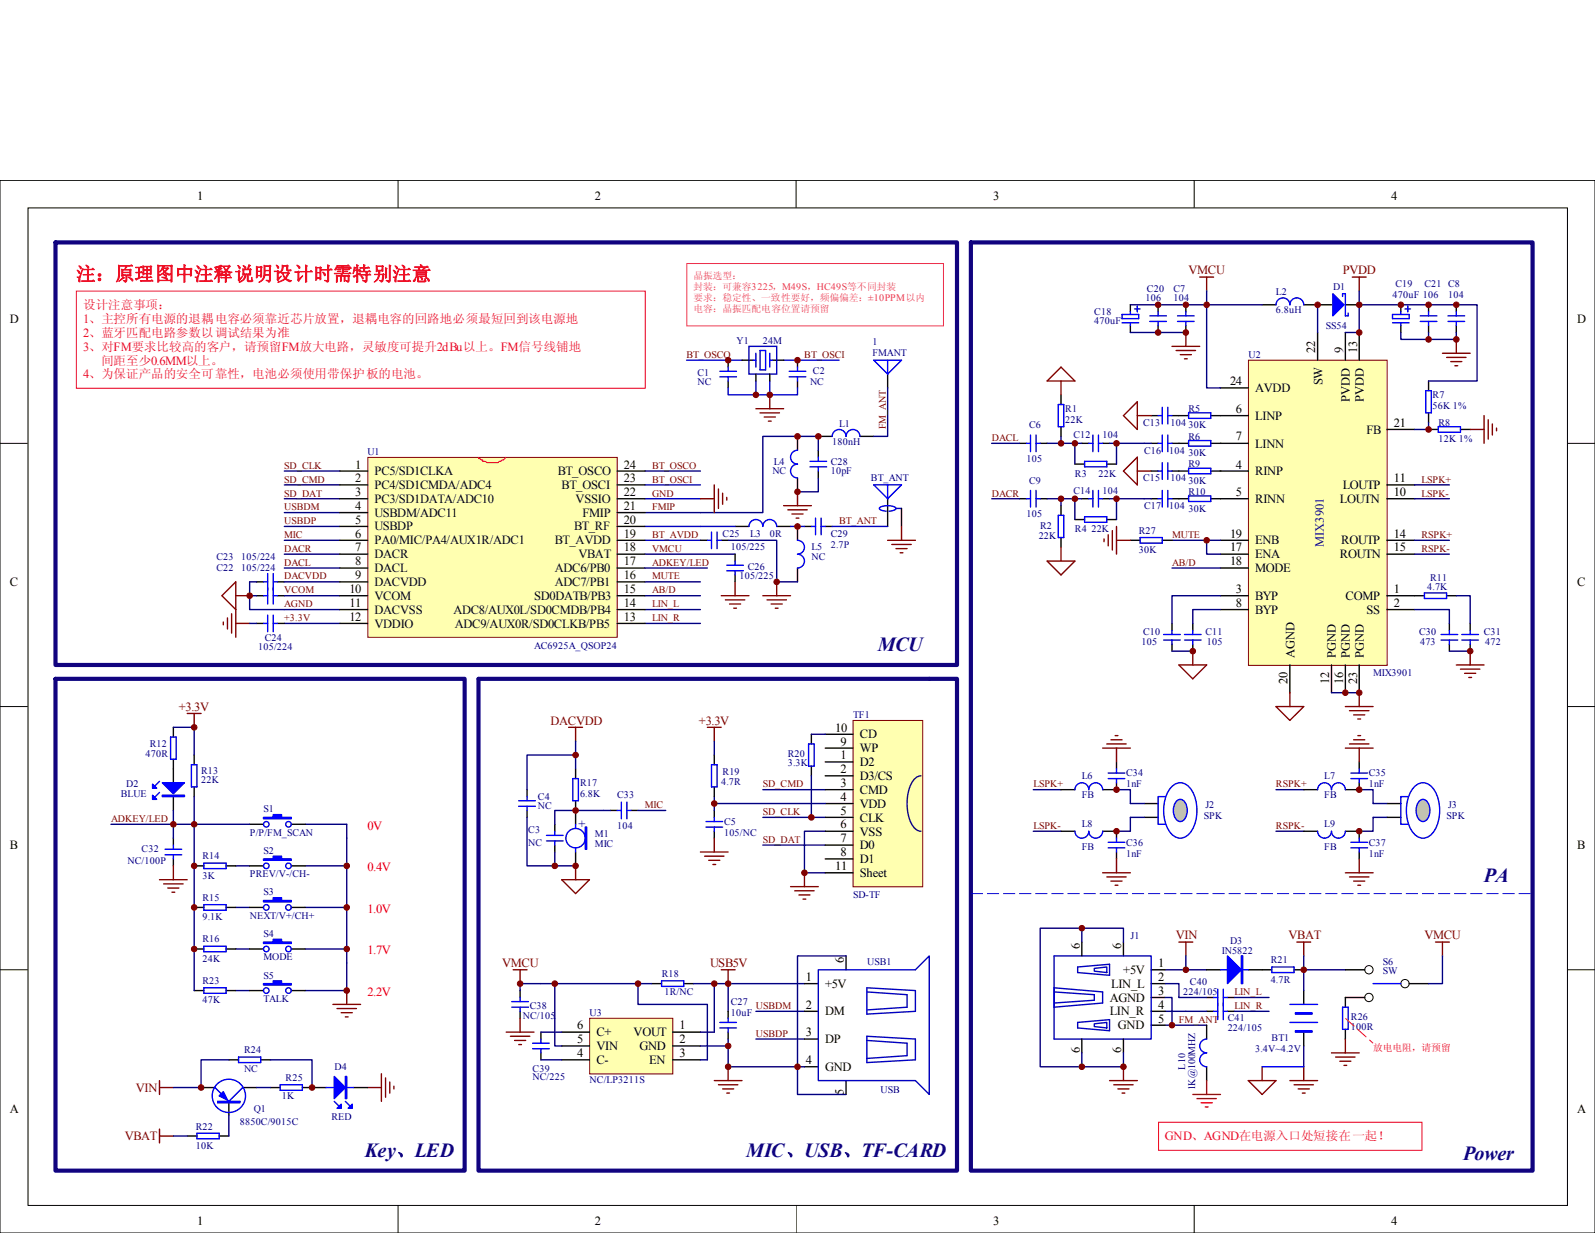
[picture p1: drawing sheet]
<svg xmlns="http://www.w3.org/2000/svg" width="279mm" height="216mm" viewBox="0 0 279 216" stroke-linecap="round" stroke-linejoin="round" font-family="sans-serif">
<g fill="none" stroke="#000" stroke-width=".18">
<path d="M0 31.6h279.4v184.3h-279.4zM4.9 36.4h269.7v174.7h-269.7zM69.7 31.5v4.9M139.5 31.5v4.9M209.2 31.5v4.9M0 77.6h4.9M274.5 77.6h4.9M0 123.7h4.9M274.5 123.7h4.9M0 169.8h4.9M274.5 169.8h4.9M69.7 211v4.9"/>
<path d="M139.5 211v4.9M209.2 211v4.9"/>
</g>
<path d="M123.9 127.4h2.4M125.1 127.4v2.4M138.5 155.3h4.8M139.2 156h3.4M139.9 156.7h2M140.7 157.4h.5M140.9 152.8v2.5" fill="none" stroke="#800000" stroke-width=".24"/>
<path d="M133.6 138.3h11M133.6 143.1h11M133.6 148h11M144.6 145.6h-3.7v7.2h3.7" fill="none" stroke="#000080" stroke-width=".24"/>
<path d="M149.5 126.2h12.1v29.1h-12.1z" fill="#ffffb0"/>
<path d="M149.4 126.2h12.2v29.1h-12.2z" fill="none" stroke="#800000" stroke-width=".18"/>
<g fill="none" stroke="#000" stroke-width=".24">
<path d="M44.9 101.9h1.3M44.9 104.3h1.3M48.6 101.9h1.2M48.6 104.3h1.2M100.8 134.6v1.7M125.1 132.2v1.7M125.1 137.8v1.7M142.1 128.6v1.7M142.1 134.1v1.7M144.6 128.6h4.8M144.6 135.8h4.8M144.6 138.3h4.8"/>
<path d="M144.6 131h4.8M144.6 133.4h4.8M97.2 144.3v1.3M97.2 148v1.2M100.8 140.2v4.1M100.8 149.2v2.4M106.9 141.9h1.2M110.5 141.9h1.3M125.1 141.9v1.2M125.1 145.6v1.2M144.6 148h4.8M144.6 140.7h4.8"/>
<path d="M144.6 143.1h4.8M144.6 145.6h4.8M144.6 150.4h4.8M144.6 152.8h4.8M200.4 140.7h2.5M200.4 143.1h2.5M211.4 177.1h1.2M215 177.1h1.2M47.4 190.4h1.7M53 190.4h4.1M62 190.4h2.4"/>
</g>
<path d="M161.3 135.8a2.14 2.14 0 0 0-1.7 1.5 8.3 8.3 0 0 0 .4 7.4l.8 .8 .5 .1" fill="none" stroke="#11037f" stroke-width=".24"/>
<path d="M125.1 139.5v1.2h19.5M142.1 128.6h2.5M142.1 135.8v7.3M181 138.3h4.9M97.2 149.2v2.4h3.6M106.9 141.9h-9.7v2.4M111.8 141.9h4.8M181 145.6h4.9" fill="none" stroke="#000080" stroke-width=".24"/>
<g fill="none" stroke="#00f" stroke-width=".24">
<path d="M46.2 101.9h.7M46.2 104.3h.7M46.9 100.4v5.4M47.9 101.9h.7M47.9 100.4v5.4M47.9 104.3h.7M100.3 136.3h1v3.9h-1zM124.6 133.9h1v3.9h-1zM141.6 130.3h1v3.8h-1zM204.1 139.5h-1.2v3.6M205.1 137.9a2.13 2.13 0 0 1 3.7 .6 7.1 7.1 0 0 1-.4 7.4 2.13 2.13 0 0 1-3.7-.6 7.1 7.1 0 0 1 .4-7.4zM95.7 147.3h2.9"/>
<path d="M95.7 146.3h2.9M97.2 145.6v.7M97.2 147.3v.7M100.8 144.3v.8M100.8 148.5v.7M108.1 141.9h.7M108.8 140.5v2.9M109.8 141.9h.7M109.8 140.5v2.9M123.7 143.9h2.9M123.7 144.8h2.9M125.1 143.1v.8"/>
<path d="M125.1 144.8v.8M212.6 177.1h.7M213.3 175.6v2.9M214.3 177.1h.7M214.3 175.6v2.9M49.1 189.9h3.9v1h-3.9zM57.1 190.4h4.9M58.6 192.9l.9 .9M60.5 192.9l1 .9"/>
<circle cx="100.8" cy="146.8" r="1.7"/>
</g>
<g fill="#00f" stroke="#00f" stroke-width=".24">
<path d="M58.6 188.5l1.9 1.9-1.9 2z"/>
<path d="M61 194.1l.7-.8v.8z"/>
<path d="M59 194.1l.8-.8v.8z"/>
<path d="M102.5 144.8h.3v3.9h-.3z" fill-rule="evenodd"/>
<path d="M60.5 188.5h.2v3.9h-.2z" fill-rule="evenodd"/>
</g>
<g fill="none" stroke="#800000" stroke-width=".24">
<path d="M99.6 127.4h2.4M100.8 127.4v2.4M98.4 154h4.9l-2.5 2.5zM100.8 151.6v2.4M122.7 149.2h4.9M123.4 149.9h3.4M124.2 150.6h1.9M124.9 151.4h.5M125.1 146.8v2.4M27.9 190.4h2.5M27.9 189.2v2.4M64.4 190.4h2.4"/>
<path d="M66.8 188v4.9M67.5 188.7v3.4M68.3 189.5v1.9M69 190.2v.5"/>
</g>
<path d="M9.7 42.4h157.9v74h-157.9zM170.1 42.4h98.4v162.6h-98.4zM9.7 118.9h71.7v86.1h-71.7zM83.8 118.9h83.8v86.1h-83.8z" fill="none" stroke="#11037f" stroke-width=".73"/>
<path d="M206 140.3a.96 .96 0 0 1 1-.3 .96 .96 0 0 1 .7 .8 2.5 2.5 0 0 1-.6 3 1.01 1.01 0 0 1-1.3-.7 2.8 2.8 0 0 1 .2-2.8z" fill-rule="evenodd" fill="#c0c0c0" stroke="#00f" stroke-width=".24"/>
<g fill="none" stroke="#00f" stroke-width=".24">
<path d="M223.5 53.4a1.22 1.22 0 0 1 1.2-1.2 1.22 1.22 0 0 1 1.3 1.2M225.9 53.4a1.22 1.22 0 0 1 1.3-1.2 1.22 1.22 0 0 1 1.2 1.2M126.1 65h2.9M126.1 66h2.9M127.6 64.3v.7M127.6 66v.7M131.9 63.1h.5M132.4 61.9v2.4M133.1 61.4h1v3.4h-1zM134.8 61.9v2.4M134.8 63.1h.5M138.2 65h3"/>
<path d="M138.2 66h3M139.7 78.8a1.21 1.21 0 0 0-1.2 1.3 1.21 1.21 0 0 0 1.2 1.2 1.22 1.22 0 0 0-1.2 .8 1.22 1.22 0 0 0 .5 1.4l.7 .2M139.7 64.3v.7M139.7 66v.7M145.8 76.4a1.21 1.21 0 0 1 1.2-1.2 1.21 1.21 0 0 1 1.2 1.2 1.22 1.22 0 0 1 1.2-1.2 1.22 1.22 0 0 1 1.2 1.2M153.1 63.1h4.8l-2.4 2.4zM155.5 63.1v2.4M123.9 94.6h.7M124.6 93.2v2.9M125.6 94.6h.7M125.6 93.2v2.9M127.3 99h2.9"/>
<path d="M127.3 99.9h2.9M128.8 98.2v.8M128.8 99.9v.8M131.2 92.2a1.21 1.21 0 0 1 1.2-1.2 1.21 1.21 0 0 1 1.2 1.2 1.22 1.22 0 0 1 1.2-1.2 1.22 1.22 0 0 1 1.3 1.2M139.7 94.6a1.21 1.21 0 0 1 1.2 1.2 1.21 1.21 0 0 1-1.2 1.2 1.21 1.21 0 0 1 1.2 1.3 1.21 1.21 0 0 1-1.2 1.2M141.9 81.8h2.9M141.9 80.8h2.9M142.1 92.2h.8M142.9 90.7v2.9M143.3 80.1v.7M143.3 81.8v.7M143.8 92.2h.8"/>
<path d="M143.8 90.7v2.9M153.1 84.9h4.8l-2.4 2.4zM155.3 89.5a1.26 1.26 0 0 1-1.3-.5 2.5 2.5 0 0 1 2.8-.2l.2 .2a1.28 1.28 0 0 1-1.3 .5M155.5 84.9v2.4M46.2 109.2h.7M46.9 107.7v2.9M47.9 109.2h.7M47.9 107.7v2.9M33.5 133.9h1v3.9h-1zM92.3 139.5v.7M188.3 138.3a1.22 1.22 0 0 1 1.2-1.2 1.22 1.22 0 0 1 1.2 1.2 1.21 1.21 0 0 1 1.2-1.2 1.21 1.21 0 0 1 1.3 1.2M194.1 135.4h2.9"/>
<path d="M194.1 136.3h2.9M195.6 134.6v.8M195.6 136.3v.8M28.9 148.7h2.9M28.9 149.7h2.9M30.4 148v.7M30.4 149.7v.7M35.7 151.1h3.9v1h-3.9zM35.7 158.4h3.9v1h-3.9zM90.9 141.2h2.9M90.9 140.2h2.9M92.3 141.2v.7"/>
<path d="M188.3 145.6a1.22 1.22 0 0 0 1.2 1.2 1.22 1.22 0 0 0 1.2-1.2 1.21 1.21 0 0 0 .9 1.1 1.21 1.21 0 0 0 1.3-.4l.3-.7M194.1 147.5h2.9M194.1 148.5h2.9M195.6 146.8v.7M195.6 148.5v.7M202.9 143.1v1.2h1.2M35.7 165.7h3.9v1h-3.9zM35.7 173h3.9v.9h-3.9zM213.8 169.8h4.9M222.8 169.3h3.9v1h-3.9zM225.9 179h4.9M225.9 175.9h4.9"/>
<path d="M235.2 176.4h1v3.8h-1zM240.5 172.2h4.9M34.5 198.4h3.9v1h-3.9zM37.7 190.4l2.4 2.5 2.4-2.5M38.1 192.9h3.9v.2h-3.9zM41.5 189.3a2.91 2.91 0 0 0-4.3 2.4 2.91 2.91 0 0 0 4 2.9 2.91 2.91 0 0 0 .8-4.9l-.4-.3M41.8 185.1h3.9v1h-3.9zM211.4 181.9a1.21 1.21 0 0 0-1.2 1.2 1.21 1.21 0 0 0 1.2 1.3 1.22 1.22 0 0 0-1.2 .8 1.22 1.22 0 0 0 .5 1.4l.7 .2M221.1 186.8h7.3"/>
<circle cx="46.6" cy="158.9" r=".49"/>
<circle cx="46.6" cy="144.3" r=".49"/>
<circle cx="46.6" cy="151.6" r=".49"/>
<circle cx="50.5" cy="158.9" r=".49"/>
<circle cx="50.5" cy="144.3" r=".49"/>
<circle cx="50.5" cy="151.6" r=".49"/>
<circle cx="46.6" cy="166.2" r=".49"/>
<circle cx="46.6" cy="173.4" r=".49"/>
<circle cx="50.5" cy="166.2" r=".49"/>
<circle cx="50.5" cy="173.4" r=".49"/>
</g>
<g fill="none" stroke="#000" stroke-width=".24">
<path d="M221.1 53.4h2.4M228.4 53.4h2.4M127.6 63.1v1.2M127.6 66.7v1.2M130 63.1h1.9M132.4 65.5v1.2M134.8 65.5v1.2M135.3 63.1h2M139.7 63.1v1.2M139.7 66.7v1.2M139.7 76.4v2.4M143.3 76.4h2.5"/>
<path d="M143.3 78.8v1.3M150.6 76.4h2.5M155.5 65.5v2.4M122.7 94.6h1.2M126.3 94.6h1.3M128.8 92.2h2.4M128.8 97v1.2M136.1 92.2h2.4M139.7 83.7v2.4M139.7 92.2v2.4M139.7 99.5v2.4M140.9 92.2h1.2"/>
<path d="M143.3 82.5v1.2M144.6 92.2h1.2M155.5 87.3v4.9M157.9 89v3.2M44.9 109.2h1.3M48.6 109.2h1.2M128.8 100.7v1.2M34 132.2v1.7M34 137.8v1.7M92.3 138.3v1.2M185.9 138.3h2.4M195.6 137.1v1.2h-2.4"/>
<path d="M195.6 133.4v1.2M30.4 146.8v1.2M30.4 150.4v1.2M34 151.6h1.7M34 158.9h1.7M39.6 151.6h1.7M39.6 158.9h1.7M43.7 151.6h2.5M43.7 158.9h2.5M43.7 144.3h2.5M51 151.6h2.5M51 158.9h2.5"/>
<path d="M51 144.3h2.5M92.3 141.9v1.2M185.9 145.6h2.4M193.2 145.6h2.4v1.2M195.6 149.2v1.2M34 166.2h1.7M34 173.5h1.7M39.6 166.2h1.7M39.6 173.5h1.7M43.7 166.2h2.5M43.7 173.5h2.5M51 166.2h2.5"/>
<path d="M51 173.5h2.5M140.9 177.1h2.4M140.9 172.2h2.4M148.2 167.4v2.4M189.5 165v2.4M196.8 165v2.4M201.7 169.8h2.4M201.7 179.5h2.4M201.7 177.1h2.4M201.7 174.7h2.4M201.7 172.2h2.4M211.4 169.8h2.4"/>
<path d="M211.4 179.5v2.4M218.7 169.8h4.1M226.7 169.8h1.7M228.4 173.5v2.4M235.7 169.8h3.4M239.1 174.7h-3.4v1.7M246.8 172.2h3.4M32.8 198.9h1.7M35.2 190.4h2.5M38.4 198.9h1.7M40.1 192.9v2.4M40.1 185.6h1.7"/>
<path d="M42.5 190.4h2.4M45.7 185.6h1.7M140.9 181.9h2.4M140.9 186.8h2.4M148.2 189.2v2.4M189.5 181.9v2.5M196.8 181.9v2.5M211.4 186.8v2.4M228.4 180.7v2.4M235.7 180.2v1.7"/>
</g>
<g fill="none" stroke="#000080" stroke-width=".24">
<path d="M143.3 78.8v-2.4h-9.7v13.4h-20.6M155.5 67.9v8.5h-2.4M49.8 82.5h9.7M49.8 97h9.7M49.8 84.9h9.7M49.8 87.3h9.7M49.8 89.8h9.7M49.8 92.2h9.7M49.8 94.6h9.7M49.8 99.5h9.7M113 82.5h9.7M113 97h15.8"/>
<path d="M127.6 94.6h8.5v7.3h3.6M143.3 83.7v2.4h-3.6M43.7 104.3h1.2M43.7 109.2h1.2M44.9 101.9h-1.2v4.8h15.8M49.8 101.9h9.7M49.8 104.3h9.7M49.8 109.2h9.7M113 101.9h9.7M113 104.3h9.7M113 106.7h9.7M113 109.2h9.7"/>
<path d="M34 139.5v34M100.8 132.2h-8.5v6.1M100.8 129.8v4.8M125.1 129.8v2.4M195.6 138.3h2.4v2.4h2.4M19.4 144.3h24.3M30.4 144.3v2.5M41.3 151.6h2.4M41.3 158.9h2.4M53.5 151.6h7.2M53.5 158.9h7.2M53.5 144.3h7.2v29.2h-7.2"/>
<path d="M92.3 143.1v8.5h4.9M125.1 140.7v1.2M200.4 143.1h-2.4v2.5h-2.4M41.3 166.2h2.4M41.3 173.5h2.4M53.5 166.2h7.2M127.6 172.2h13.3M132.4 177.1h8.5M148.2 167.4h-8.5v24.2h8.5M189.5 162.5v2.5M196.8 165v-2.5h-14.6v24.3h14.6v-2.4M204.1 174.7h1.2v4.8"/>
<path d="M204.1 172.2h2.4v2.5M204.1 177.1h7.3M204.1 169.8h7.3M204.1 179.5h7.3M207.7 167.4v2.4M216.2 177.1h6.1M228.4 169.8h7.3M228.4 167.4v6.1M252.7 167.4v4.8h-2.5M30.4 198.9h2.4M40.1 185.6h-4.9v4.8h-4.8M40.1 195.3v3.6"/>
<path d="M44.9 190.4h2.5M47.4 185.6h7.3v4.8M127.6 186.8h13.3M132.4 181.9h8.5M189.5 184.4v2.4M228.4 183.1v3.7"/>
</g>
<g fill="none" stroke="#800000" stroke-width=".24">
<path d="M132.4 71.6h4.9M133.1 72.3h3.4M133.9 73h1.9M134.6 73.7h.5M134.8 69.1v2.5M122.7 87.3h2.4M125.1 84.9v4.9M125.9 85.6v3.4M126.6 86.4v1.9M127.3 87.1v.5M137.3 88.5h4.8M138 89.3h3.4"/>
<path d="M138.7 90h2M139.5 90.7h.4M139.7 86.1v2.4M155.5 94.6h4.9M156.2 95.3h3.4M157 96.1h1.9M157.7 96.8h.5M157.9 92.2v2.4M39.1 108.9v.5M39.8 108.2v1.9M40.6 107.5v3.4M41.3 106.7l-2.4-2.4 2.4-2.4v9.7"/>
<path d="M41.3 104.3h2.4M41.3 109.2h2.4M126.3 104.3h4.9M127.1 105h3.4M127.8 105.8h1.9M128.5 106.5h.5M128.8 101.9v2.4M133.6 104.3h4.9M134.4 105h3.4M135.1 105.8h1.9M135.8 106.5h.5M136.1 101.9v2.4"/>
<path d="M32.8 124.9h2.4M34 124.9v2.5M193.2 131h4.8M193.9 130.3h3.4M194.6 129.5h2M195.3 128.8h.5M195.6 131v2.4M27.9 154h4.9M28.7 154.8h3.4M29.4 155.5h1.9M30.1 156.2h.5M30.4 151.6v2.4"/>
<path d="M193.2 152.8h4.8M193.9 153.6h3.4M194.6 154.3h2M195.3 155h.5M195.6 150.4v2.4M58.3 175.9h4.9M59 176.6h3.4M59.8 177.3h1.9M60.5 178.1h.5M60.7 173.5v2.4M126.3 169.8h2.5M127.6 169.8v2.4"/>
<path d="M206.5 165h2.4M207.7 165v2.4M227.2 165h2.4M228.4 165v2.4M251.5 165h2.4M252.7 165v2.4M27.9 197.7v2.4M27.9 198.9h2.5M125.1 189.2h4.9M125.9 189.9h3.4M126.6 190.7h1.9M127.3 191.4h.5"/>
<path d="M127.6 186.8v2.4M194.4 189.2h4.8M195.1 189.9h3.4M195.8 190.7h2M196.6 191.4h.4M196.8 186.8v2.4M218.7 189.2h4.8l-2.4 2.4zM221.1 186.8v2.4M225.9 189.2h4.9M226.7 189.9h3.4M227.4 190.7h2M228.1 191.4h.5"/>
<path d="M228.4 186.8v2.4M233.2 184.4h4.9M234 185.1h3.4M234.7 185.8h1.9M235.4 186.5h.5M235.7 181.9v2.5"/>
</g>
<g fill="#00f" stroke="#00f" stroke-width=".24">
<path d="M215 167.4l2.4 2.4-2.4 2.4z"/>
<path d="M39.1 191.2l.7 1.4-1.4-.7z"/>
<path d="M217.4 167.4h.3v4.8h-.3z" fill-rule="evenodd"/>
<path d="M226.9 177.3h2.9v.3h-2.9z" fill-rule="evenodd"/>
<path d="M226.9 180.5h2.9v.2h-2.9z" fill-rule="evenodd"/>
<path d="M46.2 143.1h1.7v-.5h1.4v.5h1.7v.3h-4.8z" fill-rule="evenodd"/>
<path d="M46.2 150.4h1.7v-.5h1.4v.5h1.7v.2h-4.8z" fill-rule="evenodd"/>
<path d="M46.2 157.7h1.7v-.5h1.4v.5h1.7v.2h-4.8z" fill-rule="evenodd"/>
<path d="M46.2 165h1.7v-.5h1.4v.5h1.7v.2h-4.8z" fill-rule="evenodd"/>
<path d="M46.2 172.2h1.7v-.4h1.4v.4h1.7v.3h-4.8z" fill-rule="evenodd"/>
</g>
<g fill="none" stroke="#0000bf" stroke-width=".24">
<path d="M120.3 63.1h9.7M127.6 67.9v1.2h12.1v-1.2M131.2 60.6h4.9v4.9h-4.9zM132.4 66.7v2.4M134.8 66.7v2.4M137.3 63.1h9.7M113 84.9h9.7M113 87.3h9.7M113 92.2h15.8M113 94.6h9.7M138.5 92.2h2.4M145.8 92.2h9.7"/>
<path d="M157 89h.9M143.3 169.8h17.1l2.4-2.4v24.2l-2.4-2.4h-17.1zM151.8 173.7l7.1 .5v2.2l-7.1 .4M151.8 173l8.6 .5v3.6l-8.6 .5zM184.6 167.4h17.1v14.5h-17.1zM184.6 173.7l7.1 .5v.9l-7.1 .5M184.6 173l8.6 .7v1.9l-8.6 .8M188.8 169.3l5.6-.5v2l-5.6-.5zM188.8 179l5.6-.5v2l-5.6-.5zM191.7 179.3l2.2-.3v1l-2.2-.2zM191.7 169.6l2.2-.3v1l-2.2-.2zM151.8 182.2l7.1 .5v2.1l-7.1 .5"/>
<path d="M151.8 181.5l8.6 .4v3.7l-8.6 .5z"/>
</g>
<path d="M208.9 191.6h4.9M209.7 192.4h3.4M210.4 193.1h1.9M211.1 193.8h.5M211.4 189.2v2.4" fill="none" stroke="#bf0000" stroke-width=".24"/>
<g fill="none" stroke="#000" stroke-width=".18">
<circle cx="239.8" cy="169.8" r=".73"/>
<circle cx="239.8" cy="174.7" r=".73"/>
<circle cx="246.1" cy="172.2" r=".73"/>
</g>
<path d="M120.3 46.1h45v11h-45z" fill="none" stroke="#da2467" stroke-width=".18"/>
<path d="M235.7 178.3l4.8 4.4" fill="none" stroke="#ee0e22" stroke-width=".18" stroke-dasharray="2.1 .7" stroke-linecap="butt"/>
<path d="M13.4 51h99.6v17h-99.6zM202.9 196.5h46.2v4.9h-46.2z" fill="none" stroke="#ee0e22" stroke-width=".18"/>
<g fill="#800000" stroke="#800000" stroke-width=".18">
<circle cx="143.3" cy="76.4" r=".49"/>
<circle cx="139.7" cy="76.4" r=".49"/>
<circle cx="139.7" cy="63.1" r=".49"/>
<circle cx="127.6" cy="63.1" r=".48"/>
<circle cx="132.4" cy="69.1" r=".48"/>
<circle cx="139.7" cy="86.1" r=".49"/>
<circle cx="136.1" cy="101.9" r=".49"/>
<circle cx="134.8" cy="69.1" r=".49"/>
<circle cx="139.7" cy="92.2" r=".49"/>
<circle cx="140.9" cy="152.8" r=".48"/>
<circle cx="125.1" cy="140.7" r=".49"/>
<circle cx="100.8" cy="141.9" r=".49"/>
<circle cx="100.8" cy="151.6" r=".49"/>
<circle cx="142.1" cy="143.1" r=".49"/>
<circle cx="97.2" cy="151.6" r=".49"/>
<circle cx="100.8" cy="132.2" r=".49"/>
</g>
<path d="M170.1 156.5h98.4" fill="none" stroke="#0000bf" stroke-width=".18" stroke-dasharray="2.1 .7" stroke-linecap="butt"/>
<path d="M127.6 172.2v4.9" fill="none" stroke="#11037f" stroke-width=".24"/>
<path d="M103.4 178.4h14.5v9.6h-14.5z" fill="#ffffb0"/>
<path d="M103.3 178.3h14.6v9.7h-14.6z" fill="none" stroke="#800000" stroke-width=".18"/>
<g fill="none" stroke="#000" stroke-width=".24">
<path d="M243 140.7h2.4M243 143.1h2.4M91.1 173.5v1.2M91.1 177.1v1.2M114.2 172.2h1.7M119.8 172.2h1.7M127.6 177.1v1.2M94.8 180.7v1.2M94.8 184.4v1.2M98.4 180.7h4.9M98.4 183.1h4.9M98.4 185.6h4.9"/>
<path d="M117.8 180.7h4.9M117.8 183.1h4.9M117.8 185.6h4.9M127.6 180.7v1.2"/>
</g>
<g fill="none" stroke="#00f" stroke-width=".24">
<path d="M246.6 139.5h-1.2v3.6M247.6 137.9a2.13 2.13 0 0 1 3.7 .6 7.1 7.1 0 0 1-.4 7.4 2.13 2.13 0 0 1-3.7-.6 7.1 7.1 0 0 1 .4-7.4zM89.7 176.4h2.9M89.7 175.4h2.9M91.1 174.7v.7M91.1 176.4v.7M115.9 171.8h3.9v.9h-3.9zM126.1 180h2.9M126.1 179h2.9M127.6 178.3v.7M127.6 180v.7M93.3 182.7h2.9"/>
<path d="M93.3 183.6h2.9M94.8 181.9v.8M94.8 183.6v.8"/>
</g>
<path d="M89.9 169.8h2.4M91.1 169.8v2.4M91.1 178.3v2.4M88.7 180.7h4.8M89.4 181.5h3.4M90.1 182.2h2M90.9 182.9h.5" fill="none" stroke="#800000" stroke-width=".24"/>
<path d="M223.5 138.3h4.9M223.5 145.6h4.9M97.2 172.2v10.9h1.2M111.8 172.2v3.7h12.1v9.7h-1.2M114.2 172.2h-23.1v1.3M121.5 172.2h6.1M125.1 172.2v8.5h-2.4M94.8 180.7h3.6M94.8 185.6h3.6M122.7 183.1h4.9M127.6 181.9v4.9" fill="none" stroke="#000080" stroke-width=".24"/>
<g fill="#800000" stroke="#800000" stroke-width=".18">
<circle cx="127.6" cy="172.2" r=".48"/>
<circle cx="127.6" cy="186.8" r=".48"/>
<circle cx="139.7" cy="186.8" r=".49"/>
<circle cx="125.1" cy="172.2" r=".49"/>
<circle cx="97.2" cy="172.2" r=".49"/>
<circle cx="127.6" cy="183.2" r=".48"/>
<circle cx="111.8" cy="172.2" r=".49"/>
<circle cx="91.1" cy="172.2" r=".48"/>
</g>
<path d="M248.6 140.3a.95 .95 0 0 1 .9-.3 .95 .95 0 0 1 .8 .8 2.5 2.5 0 0 1-.6 3 1.01 1.01 0 0 1-1.4-.7 2.81 2.81 0 0 1 .3-2.8z" fill-rule="evenodd" fill="#c0c0c0" stroke="#00f" stroke-width=".24"/>
<path d="M230.8 138.3a1.22 1.22 0 0 1 1.2-1.2 1.22 1.22 0 0 1 1.2 1.2 1.22 1.22 0 0 1 1.3-1.2 1.22 1.22 0 0 1 1.2 1.2M236.6 135.4h3M236.6 136.3h3M238.1 134.6v.8M238.1 136.3v.8M230.8 145.6a1.22 1.22 0 0 0 1.2 1.2 1.22 1.22 0 0 0 1.2-1.2 1.22 1.22 0 0 0 1.3 1.2 1.22 1.22 0 0 0 1.2-1.2M236.6 147.5h3M236.6 148.5h3M238.1 146.8v.7M238.1 148.5v.7M245.4 143.1v1.2h1.2" fill="none" stroke="#00f" stroke-width=".24"/>
<path d="M228.4 138.3h2.4M238.1 137.1v1.2h-2.4M238.1 133.4v1.2M228.4 145.6h2.4M235.7 145.6h2.4v1.2M238.1 149.2v1.2" fill="none" stroke="#000" stroke-width=".24"/>
<path d="M235.7 131h4.8M236.4 130.3h3.4M237.1 129.5h2M237.9 128.8h.4M238.1 131v2.4M235.7 152.8h4.8M236.4 153.6h3.4M237.1 154.3h2M237.9 155h.4M238.1 150.4v2.4" fill="none" stroke="#800000" stroke-width=".24"/>
<path d="M238.1 138.3h2.4v2.4h2.5M243 143.1h-2.5v2.5h-2.4" fill="none" stroke="#000080" stroke-width=".24"/>
<path d="M218.8 63.2h24.2v53.3h-24.2z" fill="#ffffb0"/>
<path d="M218.7 63.1h24.3v53.4h-24.3z" fill="none" stroke="#800000" stroke-width=".18"/>
<g fill="none" stroke="#000" stroke-width=".24">
<path d="M198 53.4v1.2M198 57v1.2M202.9 53.4v1.2M202.9 57v1.2M207.7 53.4v1.2M207.7 57v1.2M230.8 58.2v4.9M230.8 53.4h2.4M235.7 58.2v4.9M235.7 53.4h2.4M238.1 58.2v4.9M245.4 53.4v1.2"/>
<path d="M245.4 57v1.2M250.2 53.4v1.2M250.2 57v1.2M255.1 53.4v1.2M255.1 57v1.2M178.6 77.6h1.2M182.2 77.6h1.2M185.9 69.1v1.7M185.9 74.7v1.7M189.5 77.6h1.2M193.2 77.6h1.2M201.7 72.8h1.2"/>
<path d="M201.7 77.6h1.2M205.3 72.8h2.9M205.3 77.6h2.9M212.1 72.8h6.6M212.1 77.6h6.6M213.8 67.9h4.9M243 75.2h4.8M250.2 75.2h1.7M250.2 66.7v1.7M250.2 72.3v1.7M255.8 75.2h1.7M178.6 87.3h1.2"/>
<path d="M182.2 87.3h1.2M185.9 88.5v1.7M185.9 94.1v1.7M188.3 81.3h1.7M188.3 91h1.7M189.5 87.3h1.2M193.2 87.3h1.2M193.9 81.3h1.7M193.9 91h1.7M201.7 82.5h1.2M201.7 87.3h1.2M205.3 82.5h2.9"/>
<path d="M205.3 87.3h2.9M212.1 82.5h6.6M212.1 87.3h6.6M213.8 94.6h4.9M213.8 97h4.9M213.8 99.5h4.9M243 87.3h4.8M243 94.6h4.8M243 97h4.8M243 84.9h4.8M205.3 109.2v1.2M205.3 112.8v1.2"/>
<path d="M208.9 109.2v1.2M208.9 112.8v1.2M213.8 104.3h4.9M213.8 106.7h4.9M225.9 116.4v4.9M233.2 116.4v4.9M235.7 116.4v4.9M238.1 116.4v4.9M243 104.3h6.5M243 106.7h4.8M253.4 104.3h1.7M253.9 109.2v1.2"/>
<path d="M253.9 112.8v1.2M257.5 109.2v1.2M257.5 112.8v1.2M30.4 127.4v1.7M30.4 132.9v4.2M30.4 139.5v2.4"/>
</g>
<g fill="none" stroke="#000080" stroke-width=".24">
<path d="M198 53.4h23.1M198 58.2h9.7M211.4 50.9v17h2.4M230.8 53.4v4.8M238.1 53.4v4.8h-2.4M238.1 53.4h20.6v13.3h-8.5M238.1 50.9v2.5M245.4 58.2v1.2h9.7v-1.2M250.2 58.2v1.2M173.7 77.6h4.9M183.4 77.6h4.9M185.9 76.4v1.2"/>
<path d="M189.5 77.6h-1.2v3.7M194.4 77.6h7.3M195.6 77.6v3.7M250.2 74v1.2h-2.4M173.7 87.3h4.9M183.4 87.3h4.9M185.9 87.3v1.2M189.5 87.3h-1.2v3.7M194.4 87.3h7.3M195.6 87.3v3.7M205.3 94.6h8.5M205.3 99.5h8.5"/>
<path d="M211.4 94.6v2.4h2.4M247.8 87.3h6.1M247.8 94.6h6.1M247.8 84.9h6.1M247.8 97h6.1M205.3 114h3.6M213.8 106.7h-4.9v2.5M213.8 104.3h-8.5v4.9M247.8 106.7h6.1v2.5M253.9 114h3.6M255.1 104.3h2.4v4.9M30.4 127.4h3.6v4.8"/>
<path d="M233.2 121.3h4.9M30.4 141.9v2.4"/>
</g>
<g fill="none" stroke="#00f" stroke-width=".24">
<path d="M196.6 55.1h2.9v.7h-2.9zM196.6 56.5h2.9M198 54.6v.5M198 56.5v.5M198.7 54.1h1M199.2 53.6v1M201.4 56.3h2.9M201.4 55.3h2.9M202.9 54.6v.7M202.9 56.3v.7M206.3 56.3h2.9M206.3 55.3h2.9"/>
<path d="M207.7 54.6v.7M207.7 56.3v.7M235.2 51.9v-.5h.5v3.9h.5v-.5M243.9 56.5h2.9M243.9 55.1h2.9v.7h-2.9zM245.4 54.6v.5M245.4 56.5v.5M246.1 54.1h1M246.6 53.6v1M248.8 56.3h2.9M248.8 55.3h2.9M250.2 54.6v.7"/>
<path d="M250.2 56.3v.7M253.6 56.3h3M253.6 55.3h3M255.1 54.6v.7M255.1 56.3v.7M179.8 77.6h.7M180.5 76.2v2.9M181.5 77.6h.7M181.5 76.2v2.9M185.4 70.8h.9v3.9h-.9zM190.7 77.6h.7M191.4 76.2v2.9"/>
<path d="M192.4 77.6h.8M192.4 76.2v2.9M202.9 72.8h.7M202.9 77.6h.7M203.6 71.3v2.9M203.6 76.2v2.9M204.6 72.8h.7M204.6 71.3v2.9M204.6 76.2v2.9M204.6 77.6h.7M208.2 72.3h3.9v1h-3.9zM208.2 77.1h3.9v1h-3.9z"/>
<path d="M249.8 68.4h.9v3.9h-.9zM251.9 74.7h3.9v1h-3.9zM179.8 87.3h.7M180.5 85.9v2.9M181.5 85.9v2.9M181.5 87.3h.7M185.4 90.2h.9v3.9h-.9zM190 80.8h3.9v1h-3.9zM190 90.5h3.9v1h-3.9zM190.7 87.3h.7M191.4 85.9v2.9M192.4 85.9v2.9"/>
<path d="M192.4 87.3h.8M202.9 82.5h.7M202.9 87.3h.7M203.6 81v2.9M203.6 85.9v2.9M204.6 81v2.9M204.6 85.9v2.9M204.6 82.5h.7M204.6 87.3h.7M208.2 82h3.9v1h-3.9zM208.2 86.8h3.9v1h-3.9zM203.8 112.1h3"/>
<path d="M203.8 111.1h3M205.3 110.4v.7M205.3 112.1v.7M207.5 112.1h2.9M207.5 111.1h2.9M208.9 110.4v.7M208.9 112.1v.7M249.5 103.8h3.9v1h-3.9zM252.4 112.1h2.9M252.4 111.1h2.9M253.9 110.4v.7M253.9 112.1v.7"/>
<path d="M256.1 112.1h2.9M256.1 111.1h2.9M257.5 110.4v.7M257.5 112.1v.7M27.9 138.8l-.9 .9M27.9 136.8l-.9 1M29.9 129.1h1v3.8h-1z"/>
</g>
<g fill="none" stroke="#800000" stroke-width=".24">
<path d="M207.7 58.2v2.4M210.2 48.5h2.4M211.4 48.5v2.4M236.9 48.5h2.4M238.1 48.5v2.4M255.1 59.4v2.5M185.9 64.3l2.4 2.4h-4.9zM185.9 66.7v2.4M199.2 70.3v4.9l-2.4-2.4zM199.2 72.8h2.5M205.3 60.6h4.9M206 61.4h3.4"/>
<path d="M206.8 62.1h1.9M207.5 62.8h.5M252.7 61.9h4.8M253.4 62.6h3.4M254.1 63.3h2M254.9 64h.4M257.5 75.2h2.5M260 72.8v4.8M260.7 73.5v3.4M261.4 74.2v2M262.1 75v.4M183.4 98.2h4.9l-2.4 2.5z"/>
<path d="M185.9 95.8v2.4M196.8 82.5l2.4-2.4v4.8zM199.2 82.5h2.5M206.5 116.4h4.9l-2.5 2.5zM208.9 114v2.4M255.1 116.4h4.9M255.8 117.2h3.4M256.6 117.9h1.9M257.3 118.6h.5M257.5 114v2.4M223.5 123.7h4.9l-2.5 2.4zM225.9 121.3v2.4"/>
<path d="M235.7 123.7h4.8M236.4 124.4h3.4M237.1 125.2h2M237.9 125.9h.4M238.1 121.3v2.4"/>
</g>
<g fill="#00f" stroke="#00f" stroke-width=".24">
<path d="M233.5 51.4l1.9 2-1.9 1.9z"/>
<path d="M26.7 139.2l.8 .8h-.8z"/>
<path d="M26.7 137.3l.8 .7h-.8z"/>
<path d="M28.4 137.1h3.9l-1.9 1.9z"/>
<path d="M28.4 139.2h3.9v.3h-3.9z" fill-rule="evenodd"/>
</g>
<g fill="#800000" stroke="#800000" stroke-width=".18">
<circle cx="196.8" cy="186.8" r=".48"/>
<circle cx="189.5" cy="186.8" r=".49"/>
<circle cx="189.5" cy="162.5" r=".49"/>
<circle cx="207.7" cy="169.8" r=".48"/>
<circle cx="228.4" cy="169.8" r=".49"/>
<circle cx="205.3" cy="179.5" r=".48"/>
<circle cx="195.6" cy="138.3" r=".49"/>
<circle cx="195.6" cy="145.5" r=".49"/>
<circle cx="238.1" cy="138.3" r=".49"/>
<circle cx="238.1" cy="145.5" r=".49"/>
<circle cx="230.8" cy="53.4" r=".48"/>
<circle cx="238.1" cy="53.4" r=".49"/>
<circle cx="195.6" cy="77.6" r=".49"/>
<circle cx="188.3" cy="77.6" r=".48"/>
<circle cx="185.9" cy="77.6" r=".48"/>
<circle cx="195.6" cy="87.3" r=".49"/>
<circle cx="188.3" cy="87.3" r=".48"/>
<circle cx="211.4" cy="53.4" r=".48"/>
<circle cx="207.7" cy="53.4" r=".48"/>
<circle cx="211.4" cy="94.6" r=".48"/>
<circle cx="207.7" cy="58.2" r=".48"/>
<circle cx="202.9" cy="53.4" r=".48"/>
<circle cx="202.9" cy="58.2" r=".48"/>
<circle cx="255.1" cy="53.4" r=".49"/>
<circle cx="250.2" cy="53.4" r=".48"/>
<circle cx="245.4" cy="53.4" r=".49"/>
<circle cx="255.1" cy="59.4" r=".49"/>
<circle cx="250.2" cy="59.4" r=".48"/>
<circle cx="250.2" cy="75.2" r=".48"/>
<circle cx="257.5" cy="114" r=".49"/>
<circle cx="208.9" cy="114" r=".49"/>
<circle cx="185.9" cy="87.3" r=".48"/>
<circle cx="54.7" cy="190.4" r=".48"/>
<circle cx="35.2" cy="190.4" r=".48"/>
<circle cx="60.7" cy="151.6" r=".49"/>
<circle cx="60.7" cy="158.9" r=".49"/>
<circle cx="60.7" cy="166.2" r=".49"/>
<circle cx="34" cy="127.4" r=".49"/>
<circle cx="34" cy="151.6" r=".49"/>
<circle cx="34" cy="158.9" r=".49"/>
<circle cx="34" cy="166.2" r=".49"/>
<circle cx="34" cy="144.3" r=".49"/>
<circle cx="60.7" cy="173.4" r=".49"/>
<circle cx="30.4" cy="144.3" r=".49"/>
</g>
<path d="M64.5 80.2h43.6v31.4h-43.6z" fill="#ffffb0"/>
<path d="M64.4 80.1h43.7v31.5h-43.7z" fill="none" stroke="#800000" stroke-width=".18"/>
<g fill="none" stroke="#080d02" stroke-width=".24">
<path d="M59.5 99.5h4.9M59.5 97h4.9M59.5 92.2h4.9M59.5 84.9h4.9M59.5 82.5h4.9M59.5 89.8h4.9M59.5 87.3h4.9M59.5 94.6h4.9M108.1 99.5h4.9M108.1 97h4.9M108.1 92.2h4.9M108.1 84.9h4.9"/>
<path d="M108.1 82.5h4.9M108.1 89.8h4.9M108.1 87.3h4.9M108.1 94.6h4.9M59.5 109.2h4.9M59.5 104.3h4.9M59.5 106.7h4.9M59.5 101.9h4.9M108.1 109.2h4.9M108.1 104.3h4.9M108.1 106.7h4.9M108.1 101.9h4.9"/>
</g>
<path d="M83.8 80.1v.2l.8 .2v.3h.4l.3 .2h.7a2.26 2.26 0 0 0 2-.5h.2l.5-.4" fill="none" stroke="#f00" stroke-width=".18"/>
<path d="M113 99.5h10.9M206.5 174.7h4.9M216.2 174.7h6.1" fill="none" stroke="#000080" stroke-width=".24"/>
<g fill="#800000" stroke="#800000" stroke-width=".18">
<circle cx="235.7" cy="121.3" r=".48"/>
<circle cx="238.1" cy="121.3" r=".49"/>
<circle cx="238.1" cy="58.2" r=".49"/>
<circle cx="43.7" cy="104.3" r=".48"/>
</g>
<path d="M198 94.6h1.7M203.6 94.6h1.7M211.4 174.7h1.2M215 174.7h1.2" fill="none" stroke="#000" stroke-width=".24"/>
<path d="M199.7 94.1h3.9v1h-3.9zM212.6 174.7h.7M213.3 173.2v2.9M214.3 174.7h.7M214.3 173.2v2.9" fill="none" stroke="#00f" stroke-width=".24"/>
<path d="M193.4 94.4v.4M194.1 93.6v2M194.8 92.9v3.4M195.6 92.2v4.8M195.6 94.6h2.4" fill="none" stroke="#800000" stroke-width=".24"/>
<g font-size="3.5" fill="#11037f">
<text x="153.8" y="114">MCU</text>
<text x="259.9" y="154.5">PA</text>
<text x="63.9" y="202.5">Key、LED</text>
<text x="130.7" y="202.5">MIC、USB、TF-CARD</text>
<text x="256.3" y="203">Power</text>
</g>
<text font-size="3.4" fill="#ee0e22" x="13.4" y="49.1">注：原理图中注释说明设计时需特别注意</text>
<g font-size="2.2">
<text x="34.5" y="35">1</text>
<text x="104.2" y="35">2</text>
<text x="174" y="35">3</text>
<text x="243.7" y="35">4</text>
<text x="1.7" y="56.6">D</text>
<text x="276.3" y="56.6">D</text>
<text x="230.4" y="61.9" transform="rotate(-90 230.4 61.9)">22</text>
<text x="235.3" y="61.9" transform="rotate(-90 235.3 61.9)">9</text>
<text x="237.7" y="61.9" transform="rotate(-90 237.7 61.9)">13</text>
<text x="215.5" y="67.5">24</text>
<text x="219.9" y="68.7">AVDD</text>
<text x="231.6" y="67.5" transform="rotate(-90 231.6 67.5)">SW</text>
<text x="236.5" y="70.4" transform="rotate(-90 236.5 70.4)">PVDD</text>
<text x="238.9" y="70.4" transform="rotate(-90 238.9 70.4)">PVDD</text>
<text x="216.5" y="72.3">6</text>
<text x="216.5" y="77.1">7</text>
<text x="219.9" y="73.5">LINP</text>
<text x="239.4" y="75.9">FB</text>
<text x="244.2" y="74.8">21</text>
<text x="216.5" y="82">4</text>
<text x="219.9" y="78.4">LINN</text>
<text x="219.9" y="83.2">RINP</text>
<text x="216.5" y="86.9">5</text>
<text x="219.9" y="88.1">RINN</text>
<text x="234.7" y="88.1">LOUTN</text>
<text x="235.2" y="85.7">LOUTP</text>
<text x="244.2" y="86.9">10</text>
<text x="244.2" y="84.4">11</text>
<text x="215.5" y="94.1">19</text>
<text x="219.9" y="95.3">ENB</text>
<text x="234.9" y="95.3">ROUTP</text>
<text x="244.2" y="94.1">14</text>
<text x="215.5" y="96.5">17</text>
<text x="215.5" y="99">18</text>
<text x="219.9" y="97.8">ENA</text>
<text x="219.9" y="100.2">MODE</text>
<text x="234.7" y="97.8">ROUTN</text>
<text x="244.2" y="96.5">15</text>
<text x="1.7" y="102.6">C</text>
<text x="216.5" y="103.8">3</text>
<text x="216.5" y="106.3">8</text>
<text x="219.9" y="105.1">BYP</text>
<text x="219.9" y="107.4">BYP</text>
<text x="235.7" y="105.1">COMP</text>
<text x="239.4" y="107.4">SS</text>
<text x="244.2" y="106.3">2</text>
<text x="244.2" y="103.8">1</text>
<text x="276.3" y="102.6">C</text>
<text x="225.6" y="119.8" transform="rotate(-90 225.6 119.8)">20</text>
<text x="226.7" y="115.2" transform="rotate(-90 226.7 115.2)">AGND</text>
<text x="232.8" y="119.8" transform="rotate(-90 232.8 119.8)">12</text>
<text x="234" y="115.2" transform="rotate(-90 234 115.2)">PGND</text>
<text x="235.3" y="119.8" transform="rotate(-90 235.3 119.8)">16</text>
<text x="236.5" y="115.2" transform="rotate(-90 236.5 115.2)">PGND</text>
<text x="237.7" y="119.8" transform="rotate(-90 237.7 119.8)">23</text>
<text x="238.9" y="115.2" transform="rotate(-90 238.9 115.2)">PGND</text>
<text x="146.3" y="128.1">10</text>
<text x="147.2" y="130.6">9</text>
<text x="150.6" y="129.3">CD</text>
<text x="150.6" y="131.7">WP</text>
<text x="147.2" y="135.4">2</text>
<text x="147.2" y="137.8">3</text>
<text x="147.2" y="132.9">1</text>
<text x="150.6" y="136.6">D3/CS</text>
<text x="150.6" y="134.2">D2</text>
<text x="147.2" y="140.2">4</text>
<text x="147.2" y="142.7">5</text>
<text x="150.6" y="141.5">VDD</text>
<text x="150.6" y="143.8">CLK</text>
<text x="150.6" y="139">CMD</text>
<text x="1.7" y="148.7">B</text>
<text x="147.2" y="147.5">7</text>
<text x="147.2" y="145">6</text>
<text x="147.2" y="149.9">8</text>
<text x="150.6" y="148.7">D0</text>
<text x="150.6" y="146.3">VSS</text>
<text x="276.3" y="148.7">B</text>
<text x="146.3" y="152.3">11</text>
<text x="150.6" y="151.1">D1</text>
<text x="150.6" y="153.6">Sheet</text>
<text x="189.1" y="166.2" transform="rotate(-90 189.1 166.2)">6</text>
<text x="196.4" y="166.2" transform="rotate(-90 196.4 166.2)">6</text>
<text x="141.1" y="171.8">1</text>
<text x="144.5" y="173">+5V</text>
<text x="147.8" y="168.6" transform="rotate(-90 147.8 168.6)">6</text>
<text x="194.6" y="173">LIN_L</text>
<text x="196.8" y="170.5">+5V</text>
<text x="202.9" y="171.8">2</text>
<text x="202.9" y="169.3">1</text>
<text x="141.1" y="176.6">2</text>
<text x="144.5" y="177.8">DM</text>
<text x="194.4" y="177.8">LIN_R</text>
<text x="194.4" y="175.4">AGND</text>
<text x="202.9" y="179.1">5</text>
<text x="202.9" y="176.6">4</text>
<text x="202.9" y="174.2">3</text>
<text x="101.1" y="185.1">4</text>
<text x="101.1" y="182.7">5</text>
<text x="101.1" y="180.3">6</text>
<text x="104.5" y="183.9">VIN</text>
<text x="104.5" y="181.4">C+</text>
<text x="111" y="181.4">VOUT</text>
<text x="112" y="183.9">GND</text>
<text x="119" y="180.3">1</text>
<text x="119" y="182.7">2</text>
<text x="119" y="185.1">3</text>
<text x="141.1" y="181.4">3</text>
<text x="144.5" y="182.7">DP</text>
<text x="189.1" y="184.4" transform="rotate(-90 189.1 184.4)">6</text>
<text x="195.8" y="180.3">GND</text>
<text x="196.4" y="184.4" transform="rotate(-90 196.4 184.4)">6</text>
<text x="104.5" y="186.4">C-</text>
<text x="113.7" y="186.4">EN</text>
<text x="141.1" y="186.4">4</text>
<text x="144.5" y="187.5">GND</text>
<text x="147.8" y="191.7" transform="rotate(-90 147.8 191.7)">5</text>
<text x="1.7" y="194.8">A</text>
<text x="276.3" y="194.8">A</text>
<text x="34.5" y="214.5">1</text>
<text x="104.2" y="214.5">2</text>
<text x="174" y="214.5">3</text>
<text x="243.7" y="214.5">4</text>
</g>
<g font-size="2.2" fill="#800000">
<text x="208.2" y="48">VMCU</text>
<text x="235.2" y="48">PVDD</text>
<text x="31.3" y="124.5">+3.3V</text>
<text x="96.4" y="126.9">DACVDD</text>
<text x="122.4" y="126.9">+3.3V</text>
<text x="206" y="164.5">VIN</text>
<text x="225.7" y="164.5">VBAT</text>
<text x="249.5" y="164.5">VMCU</text>
<text x="88" y="169.3">VMCU</text>
<text x="124.4" y="169.3">USB5V</text>
<text x="23.8" y="191.2">VIN</text>
<text x="21.8" y="199.6">VBAT</text>
</g>
<g font-size="2.2" fill="#ee0e22">
<text x="14.6" y="54.1">设计注意事项：</text>
<text x="14.6" y="56.6">1、主控所有电源的退耦电容必须靠近芯片放置，退耦电容的回路地必须最短回到该电源地</text>
<text x="14.6" y="58.9">2、蓝牙匹配电路参数以调试结果为准</text>
<text x="14.6" y="61.4">3、对FM要求比较高的客户，请预留FM放大电路，灵敏度可提升2dBu以上。FM信号线铺地</text>
<text x="17.8" y="63.8">间距至少0.6MM以上。</text>
<text x="14.6" y="66.2">4、为保证产品的安全可靠性，电池必须使用带保护板的电池。</text>
<text x="204" y="199.6">GND、AGND在电源入口处短接在一起！</text>
</g>
<g font-size="2.2" fill="#080d02">
<text x="62.2" y="82">1</text>
<text x="65.6" y="83.2">PC5/SD1CLKA</text>
<text x="97.7" y="83.2">BT_OSCO</text>
<text x="109.3" y="82">24</text>
<text x="62.2" y="84.4">2</text>
<text x="62.2" y="86.9">3</text>
<text x="62.2" y="89.2">4</text>
<text x="65.6" y="85.7">PC4/SD1CMDA/ADC4</text>
<text x="65.6" y="88.1">PC3/SD1DATA/ADC10</text>
<text x="98.4" y="85.7">BT_OSCI</text>
<text x="100.8" y="88.1">VSSIO</text>
<text x="109.3" y="84.4">23</text>
<text x="109.3" y="89.2">21</text>
<text x="109.3" y="86.9">22</text>
<text x="62.2" y="91.7">5</text>
<text x="62.2" y="94.1">6</text>
<text x="65.6" y="92.9">USBDP</text>
<text x="65.6" y="95.3">PA0/MIC/PA4/AUX1R/ADC1</text>
<text x="65.6" y="90.5">USBDM/ADC11</text>
<text x="97.2" y="95.3">BT_AVDD</text>
<text x="100.6" y="92.9">BT_RF</text>
<text x="102" y="90.5">FMIP</text>
<text x="109.3" y="94.1">19</text>
<text x="109.3" y="91.7">20</text>
<text x="62.2" y="99">8</text>
<text x="62.2" y="101.4">9</text>
<text x="62.2" y="96.5">7</text>
<text x="65.6" y="100.2">DACL</text>
<text x="65.6" y="97.8">DACR</text>
<text x="97.2" y="100.2">ADC6/PB0</text>
<text x="101.3" y="97.8">VBAT</text>
<text x="109.3" y="99">17</text>
<text x="109.3" y="96.5">18</text>
<text x="109.3" y="101.4">16</text>
<text x="61.2" y="106.3">11</text>
<text x="61.2" y="103.8">10</text>
<text x="65.6" y="107.4">DACVSS</text>
<text x="65.6" y="102.6">DACVDD</text>
<text x="65.6" y="105.1">VCOM</text>
<text x="79.4" y="107.4">ADC8/AUX0L/SD0CMDB/PB4</text>
<text x="93.6" y="105.1">SD0DATB/PB3</text>
<text x="97.2" y="102.6">ADC7/PB1</text>
<text x="109.3" y="103.8">15</text>
<text x="109.3" y="106.3">14</text>
<text x="61.2" y="108.7">12</text>
<text x="65.6" y="109.9">VDDIO</text>
<text x="79.7" y="109.9">ADC9/AUX0R/SD0CLKB/PB5</text>
<text x="109.3" y="108.7">13</text>
</g>
<text font-size="2.2" fill="#11037f" x="231.9" y="95.8" transform="rotate(-90 231.9 95.8)">MIX3901</text>
<g font-size="2.2" fill="#f00">
<text x="64.3" y="145.3">0V</text>
<text x="64.3" y="152.6">0.4V</text>
<text x="64.3" y="159.9">1.0V</text>
<text x="64.3" y="167.1">1.7V</text>
<text x="64.3" y="174.4">2.2V</text>
</g>
<text font-size="2.2" fill="#000080" x="101.3" y="145">+</text>
<g font-size="1.8" fill="#000080">
<text x="200.7" y="52.7">106</text>
<text x="200.9" y="51.1">C20</text>
<text x="205.6" y="51.1">C7</text>
<text x="205.6" y="52.7">104</text>
<text x="223.5" y="51.7">L2</text>
<text x="233.5" y="50.8">D1</text>
<text x="243.9" y="52.2">470uF 106</text>
<text x="244.4" y="50.3">C19</text>
<text x="249.5" y="50.3">C21 C8</text>
<text x="253.7" y="52.2">104</text>
<text x="191.7" y="55.1">C18</text>
<text x="191.7" y="56.8">470uF</text>
<text x="223.5" y="54.9">6.8uH</text>
<text x="232.2" y="57.6">SS54</text>
<text x="122.2" y="65.8">C1</text>
<text x="129" y="60.2">Y1</text>
<text x="133.6" y="60.2">24M</text>
<text x="142.4" y="65.5">C2</text>
<text x="152.8" y="60.5">1</text>
<text x="152.8" y="62.4">FMANT</text>
<text x="218.7" y="62.7">U2</text>
<text x="122.2" y="67.5">NC</text>
<text x="141.9" y="67.5">NC</text>
<text x="251" y="69.7">R7</text>
<text x="251" y="71.6">56K 1%</text>
<text x="145.8" y="78">180nH</text>
<text x="147" y="74.8">L1</text>
<text x="180.3" y="75">C6</text>
<text x="186.6" y="72.1">R1</text>
<text x="186.6" y="74.1">22K</text>
<text x="188" y="76.7">C12</text>
<text x="193.1" y="76.7">104</text>
<text x="200.2" y="74.5">C13</text>
<text x="205.1" y="74.5">104</text>
<text x="208.2" y="72.1">R5</text>
<text x="208.2" y="75">30K</text>
<text x="208.2" y="77">R6</text>
<text x="252" y="74.5">R8</text>
<text x="252" y="77.5">12K 1%</text>
<text x="64.3" y="79.7">U1</text>
<text x="135.3" y="83.1">NC</text>
<text x="135.6" y="81.4">L4</text>
<text x="145.5" y="81.4">C28</text>
<text x="179.8" y="80.9">105</text>
<text x="188.3" y="83.5">R3</text>
<text x="192.4" y="83.5">22K</text>
<text x="200.4" y="79.4">C16</text>
<text x="204.8" y="79.4">104</text>
<text x="208.2" y="81.8">R9</text>
<text x="208.2" y="79.8">30K</text>
<text x="152.6" y="84.2">BT_ANT</text>
<text x="180.3" y="84.8">C9</text>
<text x="188" y="86.4">C14</text>
<text x="193.1" y="86.4">104</text>
<text x="200.2" y="84.2">C15</text>
<text x="200.4" y="89.1">C17</text>
<text x="204.8" y="89.1">104</text>
<text x="205.1" y="84.2">104</text>
<text x="208.2" y="84.8">30K</text>
<text x="208.2" y="86.7">R10</text>
<text x="208.2" y="89.6">30K</text>
<text x="126.6" y="94">C25</text>
<text x="131.4" y="94">L3</text>
<text x="134.9" y="94">0R</text>
<text x="145.5" y="94">C29</text>
<text x="179.8" y="90.6">105</text>
<text x="181.9" y="94.4">22K</text>
<text x="182.2" y="92.7">R2</text>
<text x="188.3" y="93.2">R4</text>
<text x="191.2" y="93.2">22K</text>
<text x="199.5" y="93.5">R27</text>
<text x="37.9" y="98">C23</text>
<text x="37.9" y="100">C22</text>
<text x="42.2" y="98">105/224</text>
<text x="42.2" y="100">105/224</text>
<text x="128" y="96.4">105/225</text>
<text x="129.5" y="101.4">105/225</text>
<text x="131" y="99.7">C26</text>
<text x="142.2" y="96.4">L5</text>
<text x="142.2" y="98">NC</text>
<text x="199.5" y="96.9">30K</text>
<text x="250.5" y="101.7">R11</text>
<text x="250" y="103.4">4.7K</text>
<text x="45.2" y="113.9">105/224</text>
<text x="46.4" y="112.2">C24</text>
<text x="93.6" y="113.6">AC6925A_QSOP24</text>
<text x="200" y="112.9">105</text>
<text x="200.2" y="111.2">C10</text>
<text x="211.2" y="111.2">C11</text>
<text x="211.4" y="112.9">105</text>
<text x="248.6" y="111.2">C30</text>
<text x="248.8" y="112.9">473</text>
<text x="259.9" y="111.2">C31</text>
<text x="260.2" y="112.9">472</text>
<text x="240.5" y="118.4">MIX3901</text>
<text x="149.4" y="125.7">TF1</text>
<text x="26.2" y="130.8">R12</text>
<text x="22.1" y="137.8">D2</text>
<text x="25.5" y="132.5">470R</text>
<text x="35.2" y="135.5">R13</text>
<text x="35.2" y="137.2">22K</text>
<text x="101.6" y="137.6">R17</text>
<text x="126.3" y="137.4">4.7R</text>
<text x="126.6" y="135.6">R19</text>
<text x="138" y="132.5">R20</text>
<text x="138" y="134.2">3.3K</text>
<text x="189.5" y="136.4">L6</text>
<text x="197.3" y="135.9">C34</text>
<text x="197.3" y="137.8">1nF</text>
<text x="232" y="136.4">L7</text>
<text x="239.8" y="135.9">C35</text>
<text x="239.8" y="137.8">1nF</text>
<text x="21.2" y="139.5">BLUE</text>
<text x="46.1" y="142.2">S1</text>
<text x="94.2" y="140">C4</text>
<text x="94.2" y="141.7">NC</text>
<text x="101.6" y="139.5">6.8K</text>
<text x="108.1" y="139.8">C33</text>
<text x="189.5" y="139.8">FB</text>
<text x="210.9" y="143.4">SPK</text>
<text x="211.2" y="141.5">J2</text>
<text x="232" y="139.8">FB</text>
<text x="253.4" y="143.4">SPK</text>
<text x="253.7" y="141.5">J3</text>
<text x="24.8" y="149.3">C32</text>
<text x="43.8" y="146.4">P/P/FM_SCAN</text>
<text x="46.1" y="149.5">S2</text>
<text x="92.5" y="145.9">C3</text>
<text x="92.5" y="148.1">NC</text>
<text x="104.2" y="146.6">M1</text>
<text x="104.2" y="148.3">MIC</text>
<text x="108.1" y="145.1">104</text>
<text x="126.8" y="144.4">C5</text>
<text x="126.8" y="146.4">105/NC</text>
<text x="189.5" y="144.9">L8</text>
<text x="189.5" y="148.8">FB</text>
<text x="197.3" y="148.1">C36</text>
<text x="232" y="144.9">L9</text>
<text x="232" y="148.8">FB</text>
<text x="239.8" y="148.1">C37</text>
<text x="22.4" y="151.2">NC/100P</text>
<text x="35.5" y="150.5">R14</text>
<text x="35.5" y="153.8">3K</text>
<text x="43.8" y="153.6">PREV/V-/CH-</text>
<text x="197.3" y="150">1nF</text>
<text x="239.8" y="150">1nF</text>
<text x="35.5" y="157.7">R15</text>
<text x="35.5" y="161.1">9.1K</text>
<text x="43.8" y="160.9">NEXT/V+/CH+</text>
<text x="46.1" y="156.8">S3</text>
<text x="149.4" y="157.2">SD-TF</text>
<text x="35.5" y="165">R16</text>
<text x="46.1" y="164.1">S4</text>
<text x="198" y="164.5">J1</text>
<text x="214" y="167">IN5822</text>
<text x="215.5" y="165.3">D3</text>
<text x="35.5" y="168.4">24K</text>
<text x="35.5" y="172.3">R23</text>
<text x="46.1" y="168.1">MODE</text>
<text x="46.1" y="171.4">S5</text>
<text x="115.9" y="171.1">R18</text>
<text x="151.9" y="168.9">USB1</text>
<text x="208.4" y="172.6">C40</text>
<text x="222.6" y="168.7">R21</text>
<text x="222.6" y="172">4.7R</text>
<text x="242.2" y="168.9">S6</text>
<text x="242.2" y="170.6">SW</text>
<text x="35.5" y="175.7">47K</text>
<text x="46.1" y="175.4">TALK</text>
<text x="91.6" y="178.4">NC/105</text>
<text x="92.8" y="176.7">C38</text>
<text x="103.3" y="177.9">U3</text>
<text x="116.4" y="174.2">1R/NC</text>
<text x="128" y="175.9">C27</text>
<text x="128" y="177.9">10uF</text>
<text x="207.3" y="174.2">224/105</text>
<text x="215.1" y="178.8">C41</text>
<text x="236.6" y="178.6">R26</text>
<text x="42.8" y="184.4">R24</text>
<text x="215.1" y="180.6">224/105</text>
<text x="219.9" y="184.2">3.4V~4.2V</text>
<text x="222.8" y="182.3">BT1</text>
<text x="236.6" y="180.3">100R</text>
<text x="42.8" y="187.8">NC</text>
<text x="50" y="189.3">R25</text>
<text x="58.6" y="187.4">D4</text>
<text x="93.3" y="187.6">C39</text>
<text x="93.3" y="189.1">NC/225</text>
<text x="103.3" y="189.6">NC/LP3211S</text>
<text x="154.3" y="191.4">USB</text>
<text x="207.6" y="187.3" transform="rotate(-90 207.6 187.3)">L10</text>
<text x="209.4" y="190.9" transform="rotate(-90 209.4 190.9)">1K@100MHZ</text>
<text x="34.3" y="197.8">R22</text>
<text x="42" y="197">8850C/9015C</text>
<text x="44.4" y="194.6">Q1</text>
<text x="49.4" y="192.4">1K</text>
<text x="58.1" y="196.1">RED</text>
<text x="34.3" y="201.2">10K</text>
</g>
<g font-size="1.8" fill="#800000">
<text x="120.2" y="62.7">BT_OSCO</text>
<text x="140.9" y="62.7">BT_OSCI</text>
<text x="155.2" y="75.2" transform="rotate(-90 155.2 75.2)">FM_ANT</text>
<text x="173.7" y="77.2">DACL</text>
<text x="49.8" y="82">SD_CLK</text>
<text x="114.2" y="82">BT_OSCO</text>
<text x="49.8" y="89.3">USBDM</text>
<text x="49.8" y="84.5">SD_CMD</text>
<text x="49.8" y="87">SD_DAT</text>
<text x="114.2" y="89.3">FMIP</text>
<text x="114.2" y="84.5">BT_OSCI</text>
<text x="114.2" y="87">GND</text>
<text x="173.7" y="87">DACR</text>
<text x="249" y="84.5">LSPK+</text>
<text x="249" y="87">LSPK-</text>
<text x="49.8" y="94.2">MIC</text>
<text x="49.8" y="91.8">USBDP</text>
<text x="114.2" y="94.2">BT_AVDD</text>
<text x="147" y="91.8">BT_ANT</text>
<text x="205.3" y="94.2">MUTE</text>
<text x="249" y="94.2">RSPK+</text>
<text x="49.8" y="99.1">DACL</text>
<text x="49.8" y="101.4">DACVDD</text>
<text x="49.8" y="96.6">DACR</text>
<text x="114.2" y="96.6">VMCU</text>
<text x="114.2" y="101.4">MUTE</text>
<text x="114.2" y="99.1">ADKEY/LED</text>
<text x="205.3" y="99.1">AB/D</text>
<text x="249" y="96.6">RSPK-</text>
<text x="49.8" y="103.9">VCOM</text>
<text x="49.8" y="106.3">AGND</text>
<text x="114.2" y="103.9">AB/D</text>
<text x="114.2" y="106.3">LIN_L</text>
<text x="49.8" y="108.7">+3.3V</text>
<text x="114.2" y="108.7">LIN_R</text>
<text x="133.6" y="137.8">SD_CMD</text>
<text x="181" y="137.8">LSPK+</text>
<text x="223.5" y="137.8">RSPK+</text>
<text x="19.5" y="143.9">ADKEY/LED</text>
<text x="112.9" y="141.5">MIC</text>
<text x="133.6" y="142.7">SD_CLK</text>
<text x="133.6" y="147.6">SD_DAT</text>
<text x="181" y="145.1">LSPK-</text>
<text x="223.5" y="145.1">RSPK-</text>
<text x="132.4" y="176.7">USBDM</text>
<text x="206.5" y="179.1">FM_ANT</text>
<text x="216.2" y="176.7">LIN_R</text>
<text x="216.2" y="174.2">LIN_L</text>
<text x="132.4" y="181.5">USBDP</text>
</g>
<g font-size="1.8" fill="#11037f">
<text x="145.5" y="83.1">10pF</text>
<text x="145.5" y="95.9">2.7P</text>
</g>
<g font-size="1.7" fill="#da2467">
<text x="121.5" y="48.9">晶振选型：</text>
<text x="121.5" y="50.8">封装：可兼容3225，M49S，HC49S等不同封装</text>
<text x="121.5" y="52.7">要求：稳定性、一致性要好，频偏偏差：±10PPM以内</text>
<text x="121.5" y="54.7">电容：晶振匹配电容位置请预留</text>
</g>
<text font-size="1.7" fill="#f00" x="240.5" y="184">放电电阻，请预留</text>
</svg>
